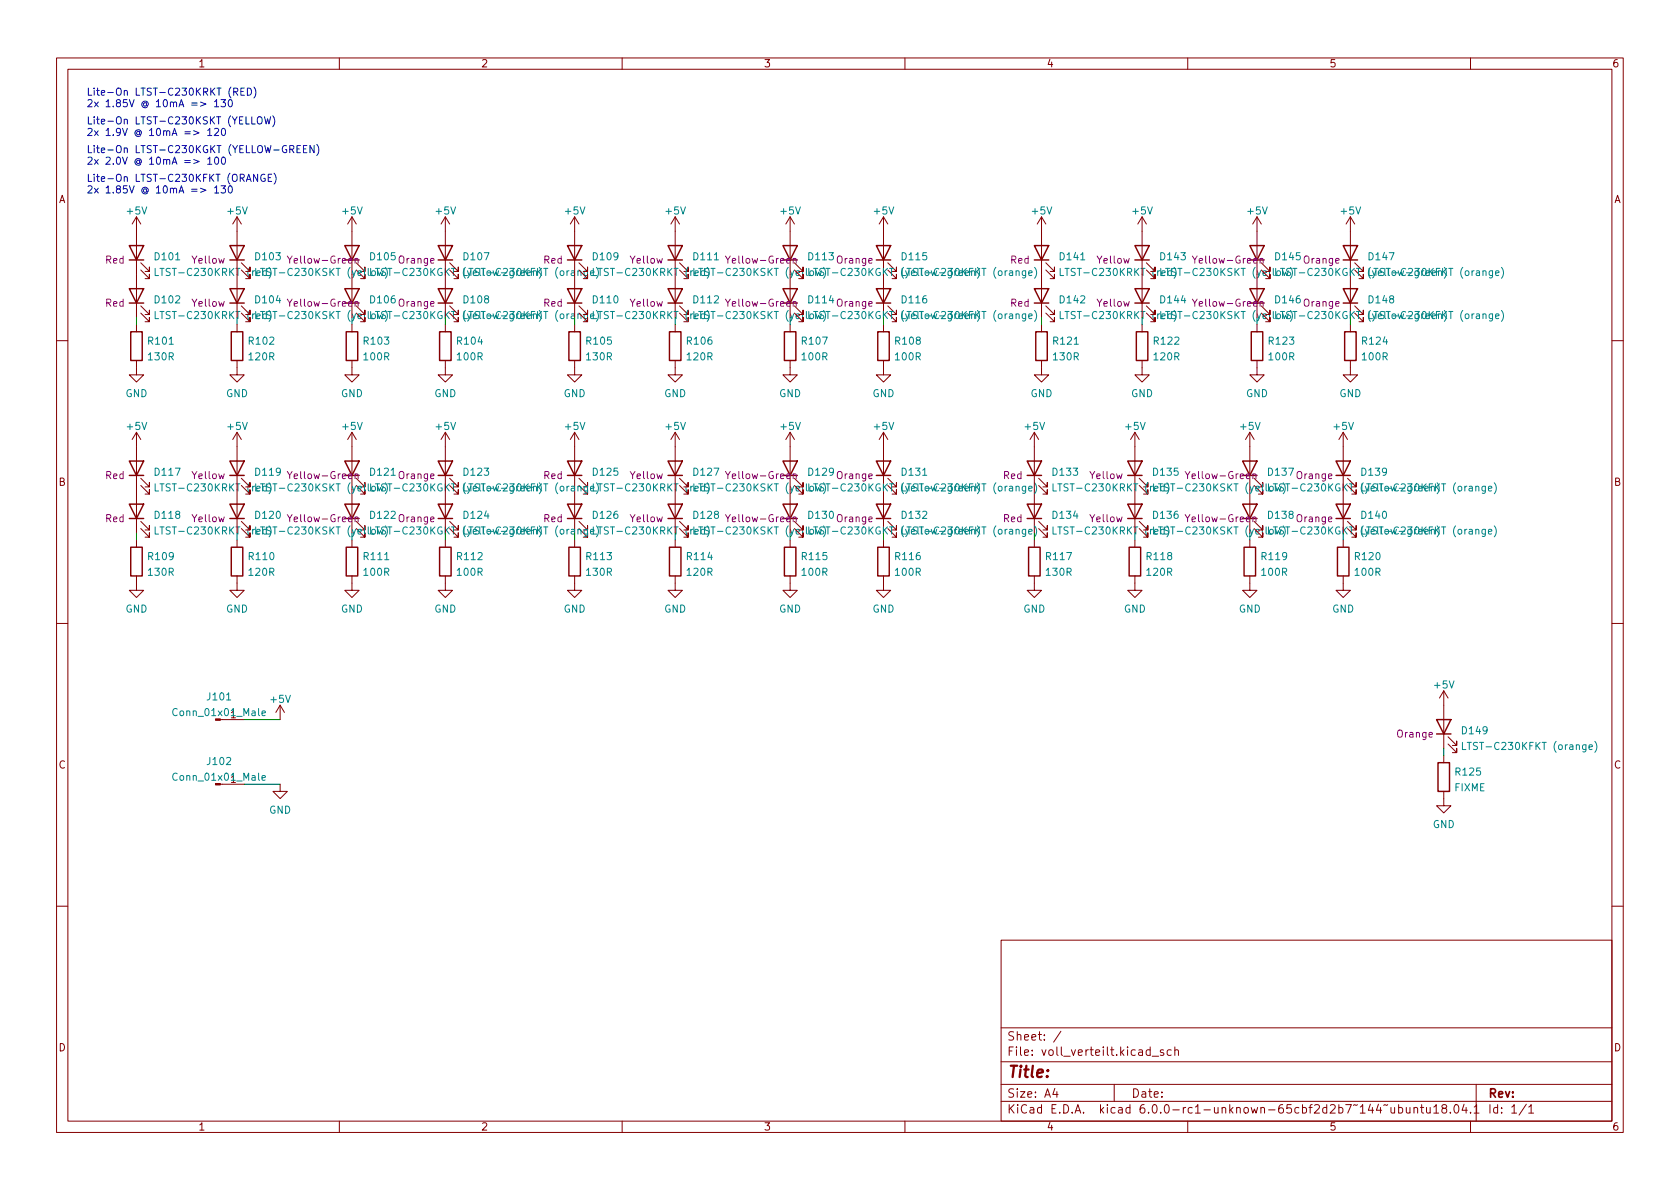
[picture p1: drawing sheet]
<svg xmlns="http://www.w3.org/2000/svg" width="297mm" height="210mm" viewBox="0 0 297 210" stroke-linecap="round" stroke-linejoin="round" font-family="sans-serif">
<g fill="none" stroke="#840000" stroke-width=".18">
<path d="M10 10.2h277v190.1h-277zM12 12.2h273v186.1h-273zM60 10.2v2M110 10.2v2M160 10.2v2M210 10.2v2M260 10.2v2M24.1 38.3v17.8M24.1 38.3l-.7 1.3M24.1 38.3l.8 1.3M41.9 38.3l-.8 1.3M41.9 38.3v17.8"/>
<path d="M41.9 38.3l.8 1.3M62.2 38.3v17.8M62.2 38.3l-.7 1.3M62.2 38.3l.8 1.3M78.7 38.3v17.8M78.7 38.3l-.7 1.3M78.7 38.3l.8 1.3M101.6 38.3v17.8M101.6 38.3l-.8 1.3M101.6 38.3l.8 1.3M119.4 38.3v17.8M119.4 38.3l-.8 1.3"/>
<path d="M119.4 38.3l.7 1.3M139.7 38.3v17.8M139.7 38.3l-.8 1.3M139.7 38.3l.8 1.3M156.2 38.3l-.8 1.3M156.2 38.3v17.8M156.2 38.3l.8 1.3M184.1 38.3v17.8M184.1 38.3l-.7 1.3M184.1 38.3l.8 1.3M201.9 38.3v17.8M201.9 38.3l-.7 1.3"/>
<path d="M201.9 38.3l.8 1.3M222.2 38.3l-.7 1.3M222.2 38.3v17.8M222.2 38.3l.8 1.3M238.8 38.3v17.8M238.8 38.3l-.8 1.3M238.8 38.3l.7 1.3M24.1 57.4v1.3M24.9 55.4l1.5 1.5v-.8v.8h-.7M24.9 54.1l1.5 1.5v-.7v.7h-.7M24.9 47.7l1.5 1.6v-.8v.8h-.7M24.9 46.5l1.5 1.5v-.8v.8h-.7"/>
<path d="M41.9 57.4v1.3M42.7 54.1l1.5 1.5v-.7v.7h-.8M42.7 46.5l1.5 1.5v-.8v.8h-.8M62.2 57.4v1.3M63 46.5l1.5 1.5v-.8v.8h-.7M63 54.1l1.5 1.5v-.7v.7h-.7M78.7 57.4v1.3M79.5 54.1l1.5 1.5v-.7v.7h-.7M79.5 46.5l1.5 1.5v-.8v.8h-.7M101.6 57.4v1.3M102.4 54.1l1.5 1.5v-.7v.7h-.8M102.4 46.5l1.5 1.5v-.8v.8h-.8"/>
<path d="M119.4 57.4v1.3M120.1 54.1l1.6 1.5v-.7v.7h-.8M120.1 46.5l1.6 1.5v-.8v.8h-.8M139.7 57.4v1.3M140.5 46.5l1.5 1.5v-.8v.8h-.8M140.5 54.1l1.5 1.5v-.7v.7h-.8M156.2 57.4v1.3M157 46.5l1.5 1.5v-.8v.8h-.8M157 54.1l1.5 1.5v-.7v.7h-.8M184.1 57.4v1.3M184.9 47.7l1.5 1.6v-.8v.8h-.7M184.9 46.5l1.5 1.5v-.8v.8h-.7"/>
<path d="M184.9 55.4l1.5 1.5v-.8v.8h-.7M184.9 54.1l1.5 1.5v-.7v.7h-.7M201.9 57.4v1.3M202.7 54.1l1.5 1.5v-.7v.7h-.7M202.7 46.5l1.5 1.5v-.8v.8h-.7M222.2 57.4v1.3M223 54.1l1.5 1.5v-.7v.7h-.7M223 46.5l1.5 1.5v-.8v.8h-.7M238.8 57.4v1.3M239.5 54.1l1.5 1.5v-.7v.7h-.7M239.5 46.5l1.5 1.5v-.8v.8h-.7M10 60.2h2"/>
<path d="M24.1 63.7v2.6h1.3l-1.3 1.3-1.2-1.3h1.2M24.1 76.4v17.8M24.1 76.4l-.7 1.3M24.1 76.4l.8 1.3M41.9 63.7v2.6h1.3l-1.3 1.3-1.3-1.3h1.3M41.9 76.4v17.8M41.9 76.4l-.8 1.3M41.9 76.4l.8 1.3M62.2 63.7v2.6h1.3l-1.3 1.3-1.2-1.3h1.2M62.2 76.4v17.8M62.2 76.4l-.7 1.3M62.2 76.4l.8 1.3"/>
<path d="M78.7 63.7v2.6h1.3l-1.3 1.3-1.2-1.3h1.2M78.7 76.4v17.8M78.7 76.4l-.7 1.3M78.7 76.4l.8 1.3M101.6 63.7v2.6h1.3l-1.3 1.3-1.3-1.3h1.3M101.6 76.4v17.8M101.6 76.4l-.8 1.3M101.6 76.4l.8 1.3M119.4 63.7v2.6h1.2l-1.2 1.3-1.3-1.3h1.3M119.4 76.4l-.8 1.3M119.4 76.4v17.8M119.4 76.4l.7 1.3"/>
<path d="M139.7 63.7v2.6h1.3l-1.3 1.3-1.3-1.3h1.3M139.7 76.4v17.8M139.7 76.4l-.8 1.3M139.7 76.4l.8 1.3M156.2 63.7v2.6h1.3l-1.3 1.3-1.3-1.3h1.3M156.2 76.4v17.8M156.2 76.4l-.8 1.3M156.2 76.4l.8 1.3M182.9 76.4v17.8M182.9 76.4l-.8 1.3M182.9 76.4l.7 1.3M184.1 63.7v2.6h1.3l-1.3 1.3-1.2-1.3h1.2"/>
<path d="M200.7 76.4v17.8M200.7 76.4l-.8 1.3M200.7 76.4l.7 1.3M201.9 63.7v2.6h1.3l-1.3 1.3-1.2-1.3h1.2M221 76.4v17.8M221 76.4l-.8 1.3M221 76.4l.7 1.3M222.2 63.7v2.6h1.3l-1.3 1.3-1.2-1.3h1.2M237.5 76.4v17.8M237.5 76.4l-.8 1.3M237.5 76.4l.8 1.3M238.8 63.7v2.6h1.2l-1.2 1.3-1.3-1.3h1.3"/>
<path d="M285 60.2h2M24.1 95.5v1.3M24.9 85.8l1.5 1.6v-.8v.8h-.7M24.9 84.6l1.5 1.5v-.8v.8h-.7M24.9 93.5l1.5 1.5v-.8v.8h-.7M24.9 92.2l1.5 1.5v-.7v.7h-.7M41.9 95.5v1.3M42.7 84.6l1.5 1.5v-.8v.8h-.8M42.7 92.2l1.5 1.5v-.7v.7h-.8M62.2 95.5v1.3M63 92.2l1.5 1.5v-.7v.7h-.7M63 84.6l1.5 1.5v-.8v.8h-.7"/>
<path d="M78.7 95.5v1.3M79.5 92.2l1.5 1.5v-.7v.7h-.7M79.5 84.6l1.5 1.5v-.8v.8h-.7M101.6 95.5v1.3M102.4 92.2l1.5 1.5v-.7v.7h-.8M102.4 84.6l1.5 1.5v-.8v.8h-.8M119.4 95.5v1.3M120.1 92.2l1.6 1.5v-.7v.7h-.8M120.1 84.6l1.6 1.5v-.8v.8h-.8M139.7 95.5v1.3M140.5 92.2l1.5 1.5v-.7v.7h-.8M140.5 84.6l1.5 1.5v-.8v.8h-.8"/>
<path d="M156.2 95.5v1.3M157 92.2l1.5 1.5v-.7v.7h-.8M157 84.6l1.5 1.5v-.8v.8h-.8M182.9 95.5v1.3M183.6 93.5l1.6 1.5v-.8v.8h-.8M183.6 92.2l1.6 1.5v-.7v.7h-.8M183.6 85.8l1.6 1.6v-.8v.8h-.8M183.6 84.6l1.6 1.5v-.8v.8h-.8M200.7 95.5v1.3M201.4 92.2l1.5 1.5v-.7v.7h-.7M201.4 84.6l1.5 1.5v-.8v.8h-.7M221 95.5v1.3"/>
<path d="M221.7 84.6l1.6 1.5v-.8v.8h-.8M221.7 92.2l1.6 1.5v-.7v.7h-.8M237.5 95.5v1.3M238.3 84.6l1.5 1.5v-.8v.8h-.8M238.3 92.2l1.5 1.5v-.7v.7h-.8M10 110.2h2M24.1 101.8v2.6h1.3l-1.3 1.3-1.2-1.3h1.2M41.9 101.8v2.6h1.3l-1.3 1.3-1.3-1.3h1.3M62.2 101.8v2.6h1.3l-1.3 1.3-1.2-1.3h1.2M78.7 101.8v2.6h1.3l-1.3 1.3-1.2-1.3h1.2M101.6 101.8v2.6h1.3l-1.3 1.3-1.3-1.3h1.3M119.4 101.8v2.6h1.2l-1.2 1.3-1.3-1.3h1.3"/>
<path d="M139.7 101.8v2.6h1.3l-1.3 1.3-1.3-1.3h1.3M156.2 101.8v2.6h1.3l-1.3 1.3-1.3-1.3h1.3M182.9 101.8v2.6h1.2l-1.2 1.3-1.3-1.3h1.3M200.7 101.8v2.6h1.2l-1.2 1.3-1.3-1.3h1.3M221 101.8v2.6h1.2l-1.2 1.3-1.3-1.3h1.3M237.5 101.8v2.6h1.3l-1.3 1.3-1.3-1.3h1.3M285 110.2h2M39.4 138.7h3.8M39.4 127.2h3.8M49.5 138.7v1.2h1.3l-1.3 1.3-1.2-1.3h1.2M49.5 124.7l-.7 1.3M49.5 124.7v2.5"/>
<path d="M49.5 124.7l.8 1.3M255.3 139.9v2.6h1.2l-1.2 1.3-1.3-1.3h1.3M255.3 122.2l-.8 1.2M255.3 122.2v10.1M255.3 133.6v1.3M255.3 122.2l.7 1.2M256 131.6l1.6 1.5v-.8v.8h-.8M256 130.3l1.6 1.5v-.7v.7h-.8M10 160.2h2M177 166.3h108v32h-108zM285 160.2h2M60 198.3v2"/>
<path d="M110 198.3v2M160 198.3v2M177 194.8h108M177 191.8h108M177 187.8h108M177 181.8h108M186.5 192.5l-.4 1h1M186.9 193v1M187.6 182.4l-1.3 1.9M197 191.8v3M203.7 186.8h1.2M205.7 185.7l-.3-.1-.3 .2 .1 .3 .5 .1v.4h-.6"/>
<path d="M207.1 185.7l-.5-.1-.2 .3v.4l.1 .3h.6M207.7 185.8l.2-.2 .4 .1 .1 .9M207.7 185.1v1.5M210 198.3v2M245.9 195.8l.1 1h.4l.2-.1M246.6 195.8v1M247.3 195.9l.4-.1 .3 .3v.4l-.1 .3h-.6M247.3 195.3v1.5M248.6 195.8l.1 1h.4l.2-.1M249.3 195.8v1M250 196l.2-.2 .4 .1v.9M250 195.8v1"/>
<path d="M251.1 195.8h.6M251.4 195.3v1.3l.3 .2M252.2 195.8l.1 1h.3l.3-.1M252.9 195.8v1M253.5 195.8l.4-.5v1.5M253.5 196.8h.9M255.2 196l-.3-.3 .1-.2 .2-.2 .5 .1 .1 .2-.1 .2-.6 .2-.2 .3 .1 .4 .2 .1h.5l.1-.3-.1-.4-.2-.1M256.4 196.7v.1M257.3 195.4l.1-.1a.82 .82 0 0 1 .6 .7 .82 .82 0 0 1-.3 .8h-.1a.81 .81 0 0 1-.6-.6 .81 .81 0 0 1 .3-.8zM258.9 195.3l-.4 1h.9M259.2 195.8v1M260 198.3v2"/>
<path d="M260 196.7v.1M260.6 195.8l.5-.5v1.5M260.6 196.8h.9M261 191.8v6.5M269.9 195.3l-1.3 1.9M270.3 195.8l.4-.5v1.5M270.3 196.8h.9"/>
</g>
<g fill="none" stroke="#840000" stroke-width=".25">
<path d="M22.9 51h2.5l-1.3 2.6zM22.9 43.4h2.5l-1.3 2.6zM22.9 53.6h2.5M22.9 46h2.5M23.1 58.7h2v5h-2zM40.6 51h2.6l-1.3 2.6zM40.6 43.4h2.6l-1.3 2.6zM40.6 53.6h2.6M40.6 46h2.6M40.9 58.7h2v5h-2zM61 43.4h2.5l-1.3 2.6zM61 51h2.5l-1.3 2.6z"/>
<path d="M61 53.6h2.5M61 46h2.5M61.2 58.7h2v5h-2zM77.5 51h2.5l-1.3 2.6zM77.5 43.4h2.5l-1.3 2.6zM77.5 53.6h2.5M77.5 46h2.5M77.7 58.7h2.1v5h-2.1zM100.3 51h2.6l-1.3 2.6zM100.3 43.4h2.6l-1.3 2.6zM100.3 53.6h2.6M100.3 46h2.6"/>
<path d="M100.6 58.7h2v5h-2zM118.1 51h2.5l-1.2 2.6zM118.1 43.4h2.5l-1.2 2.6zM118.1 53.6h2.5M118.1 46h2.5M118.4 58.7h2v5h-2zM138.4 43.4h2.6l-1.3 2.6zM138.4 51h2.6l-1.3 2.6zM138.4 53.6h2.6M138.4 46h2.6M138.7 58.7h2v5h-2zM154.9 43.4h2.6l-1.3 2.6z"/>
<path d="M154.9 51h2.6l-1.3 2.6zM154.9 53.6h2.6M154.9 46h2.6M155.2 58.7h2v5h-2zM182.9 43.4h2.5l-1.3 2.6zM182.9 51h2.5l-1.3 2.6zM182.9 53.6h2.5M182.9 46h2.5M183.1 58.7h2.1v5h-2.1zM200.7 51h2.5l-1.3 2.6zM200.7 43.4h2.5l-1.3 2.6zM200.7 53.6h2.5"/>
<path d="M200.7 46h2.5M200.9 58.7h2v5h-2zM221 51h2.5l-1.3 2.6zM221 43.4h2.5l-1.3 2.6zM221 53.6h2.5M221 46h2.5M221.2 58.7h2.1v5h-2.1zM237.5 51h2.5l-1.2 2.6zM237.5 43.4h2.5l-1.2 2.6zM237.5 53.6h2.5M237.5 46h2.5M237.7 58.7h2.1v5h-2.1z"/>
<path d="M22.9 81.5h2.5l-1.3 2.6zM22.9 89.1h2.5l-1.3 2.6zM22.9 84.1h2.5M22.9 91.7h2.5M23.1 96.8h2v5h-2zM40.6 81.5h2.6l-1.3 2.6zM40.6 89.1h2.6l-1.3 2.6zM40.6 84.1h2.6M40.6 91.7h2.6M40.9 96.8h2v5h-2zM61 89.1h2.5l-1.3 2.6zM61 81.5h2.5l-1.3 2.6z"/>
<path d="M61 84.1h2.5M61 91.7h2.5M61.2 96.8h2v5h-2zM77.5 89.1h2.5l-1.3 2.6zM77.5 81.5h2.5l-1.3 2.6zM77.5 84.1h2.5M77.5 91.7h2.5M77.7 96.8h2.1v5h-2.1zM100.3 89.1h2.6l-1.3 2.6zM100.3 81.5h2.6l-1.3 2.6zM100.3 84.1h2.6M100.3 91.7h2.6"/>
<path d="M100.6 96.8h2v5h-2zM118.1 89.1h2.5l-1.2 2.6zM118.1 81.5h2.5l-1.2 2.6zM118.1 84.1h2.5M118.1 91.7h2.5M118.4 96.8h2v5h-2zM138.4 89.1h2.6l-1.3 2.6zM138.4 81.5h2.6l-1.3 2.6zM138.4 84.1h2.6M138.4 91.7h2.6M138.7 96.8h2v5h-2zM154.9 89.1h2.6l-1.3 2.6z"/>
<path d="M154.9 81.5h2.6l-1.3 2.6zM154.9 84.1h2.6M154.9 91.7h2.6M155.2 96.8h2v5h-2zM181.6 89.1h2.5l-1.2 2.6zM181.6 81.5h2.5l-1.2 2.6zM181.6 84.1h2.5M181.6 91.7h2.5M181.9 96.8h2v5h-2zM199.4 89.1h2.5l-1.2 2.6zM199.4 81.5h2.5l-1.2 2.6zM199.4 84.1h2.5"/>
<path d="M199.4 91.7h2.5M199.6 96.8h2.1v5h-2.1zM219.7 81.5h2.5l-1.2 2.6zM219.7 89.1h2.5l-1.2 2.6zM219.7 84.1h2.5M219.7 91.7h2.5M220 96.8h2v5h-2zM236.2 81.5h2.6l-1.3 2.6zM236.2 89.1h2.6l-1.3 2.6zM236.2 84.1h2.6M236.2 91.7h2.6M236.5 96.8h2v5h-2z"/>
<path d="M254 127.2h2.5l-1.2 2.6zM254 129.8h2.5M254.3 134.9h2v5h-2z"/>
</g>
<g fill="none" stroke="#008484" stroke-width=".18">
<path d="M27.4 55.1v1.2h.6M27.4 47.5v1.2h.6M104.4 55.9l.6-.1v-.2l-.4-.1-.2 .2 .1 .6h.5M104.4 48.3l.6-.1v-.3h-.4l-.2 .2 .1 .6h.5M104.9 55.1v1.2h.6M104.9 47.5v1.2h.6M181.9 48.3l.6-.1-.1-.3h-.3l-.2 .2v.6h.5M181.9 55.9l.6-.1-.1-.2-.3-.1-.2 .2v.6h.5M182.9 47.3a1.46 1.46 0 0 1 0 1.9M182.9 54.9a1.46 1.46 0 0 1 0 1.9M187.5 47.5v1.2h.6M187.5 55.1v1.2h.6"/>
<path d="M264.4 55.9l.6-.1v-.2l-.4-.1-.2 .2 .1 .6h.5M264.4 48.3l.6-.1v-.3h-.4l-.2 .2 .1 .6h.5M265.5 54.9a1.46 1.46 0 0 1 0 1.9M265.5 47.3a1.46 1.46 0 0 1 0 1.9M27.4 85.6v1.2h.6M27.4 93.2v1.2h.6M104.4 94l.6-.1v-.2l-.4-.1-.2 .2 .1 .6h.5M104.4 86.4l.6-.1v-.3h-.4l-.2 .2 .1 .6h.5M104.9 93.2v1.2h.6M104.9 85.6v1.2h.6M181.9 94l.6-.1-.1-.2-.3-.1-.2 .2v.6h.5M181.9 86.4l.6-.1-.1-.3h-.3l-.2 .2v.6h.5"/>
<path d="M182.9 93a1.46 1.46 0 0 1 0 1.9M182.9 85.4a1.46 1.46 0 0 1 0 1.9M186.2 93.2v1.2h.6M186.2 85.6v1.2h.6M263.2 86.4l.6-.1-.1-.3h-.4l-.1 .2v.6h.5M263.2 94l.6-.1-.1-.2-.4-.1-.1 .2v.6h.5M264.2 85.4a1.46 1.46 0 0 1 0 1.9M264.2 93a1.46 1.46 0 0 1 0 1.9M46.3 137.6l.6-.2v-.2l-.4-.1-.2 .2 .1 .6h.5M46.3 126.1l.6-.1v-.2l-.4-.1-.2 .2 .1 .6h.5M258.6 131.3v1.2h.6M280.9 132.1l.7-.1-.1-.2-.4-.1-.2 .2 .1 .6h.5"/>
<path d="M282 131.1a1.46 1.46 0 0 1 0 1.9"/>
</g>
<g fill="none" stroke="#840084" stroke-width=".18">
<path d="M50.8 45.3l.4 .6 .4-.6M50.8 52.9l.4 .7 .4-.7M62.8 45.8l.2-.1 .3 .1v.7M62.8 53.4l.2-.1 .3 .1v.8M62.8 45.7v.8M62.8 53.3v.9M128.3 45.3l.4 .6 .4-.6M128.3 52.9l.4 .7 .4-.7M140.2 45.8l.2-.1 .3 .1 .1 .7M140.2 53.4l.2-.1 .3 .1 .1 .8M140.2 45.7v.8M140.2 53.3v.9"/>
<path d="M210.8 52.9l.4 .7 .5-.7M210.8 45.3l.4 .6 .5-.6M222.8 53.4l.2-.1 .3 .1v.8M222.8 45.8l.2-.1 .3 .1v.7M222.8 45.7v.8M222.8 53.3v.9M50.8 91l.4 .7 .4-.7M50.8 83.4l.4 .6 .4-.6M62.8 91.5l.2-.1 .3 .1v.8M62.8 83.9l.2-.1 .3 .1v.7M62.8 83.8v.8M62.8 91.4v.9"/>
<path d="M128.3 91l.4 .7 .4-.7M128.3 83.4l.4 .6 .4-.6M140.2 91.5l.2-.1 .3 .1 .1 .8M140.2 83.9l.2-.1 .3 .1 .1 .7M140.2 83.8v.8M140.2 91.4v.9M209.5 83.4l.5 .6 .4-.6M209.5 91l.5 .7 .4-.7M221.5 83.9l.2-.1 .3 .1 .1 .7M221.5 91.5l.2-.1 .3 .1 .1 .8M221.5 83.8v.8M221.5 91.4v.9"/>
</g>
<g fill="none" stroke="#0000c2" stroke-width=".18">
<path d="M35.5 18l.9 .4-.9 .4M37.9 18l.4-.4v1.3M37.9 18.9h.8M39.1 17.6h.8l-.5 .5 .4 .1v.6l-.2 .1-.5-.1M40.5 17.7l.2-.1a.68 .68 0 0 1 .4 .7 .68 .68 0 0 1-.4 .6l-.2-.1-.1-.4zM41.3 16.2h.6l.1-.2v-.3l-.7-.1v1.2M41.6 16.2l.4 .6M42.6 16.2h.4M43.2 15.6h-.6v1.2h.6M43.7 15.6a.64 .64 0 0 1 .8 .6 .64 .64 0 0 1-.8 .6zM44.9 15.4a1.46 1.46 0 0 1 0 1.9M34.2 28.2l1 .4-1 .3"/>
<path d="M34.2 23.1l1 .4-1 .3M35.5 33.3l.9 .3-.9 .4M36.7 28.1l.4-.3v1.2M36.7 23.1l.4-.4v1.3M36.7 29h.8M36.7 24h.8M37.9 22.8l.5-.1 .3 .4-.8 .9h.8M37.9 33.2l.4-.3v1.2M37.9 34.1h.8M38.1 27.9l.1-.1a.68 .68 0 0 1 .5 .6 .68 .68 0 0 1-.5 .6l-.1-.1-.2-.3zM39.1 32.9h.8l-.5 .4 .4 .2v.5l-.2 .1-.5-.1M39.3 27.9l.1-.1a.68 .68 0 0 1 .5 .6 .68 .68 0 0 1-.5 .6l-.1-.1-.2-.3z"/>
<path d="M39.3 22.8l.1-.1a.68 .68 0 0 1 .5 .6 .68 .68 0 0 1-.5 .7l-.1-.2-.2-.3zM40.5 33l.2-.1a.68 .68 0 0 1 .4 .6 .68 .68 0 0 1-.4 .6l-.2-.1-.1-.4zM44.5 20.7v1.2h.6M45.6 20.8l.2-.1a.43 .43 0 0 1 .5 .4v.4a.42 .42 0 0 1-.4 .4 .42 .42 0 0 1-.4-.4zM45.6 30.8v1.3l-.8-1.3v1.3M46.8 20.7l.3 1.2 .2-.9 .3 .9 .3-1.2M46.8 30.9a.59 .59 0 0 0-.7 .5 .59 .59 0 0 0 .7 .6l.1-.5h-.3M47.4 31.4h.5M48 30.8h-.6v1.3h.6M48.2 20.5a1.46 1.46 0 0 1 0 1.9M48.5 30.6a1.46 1.46 0 0 1 0 2M51.2 26.4l.6-.1 .2-.1-.1-.3-.7-.2v1.3"/>
<path d="M51.5 26.4l.5 .6M52.5 26.3h.4M53.1 25.7h-.6v1.3h.6M53.7 26.3h.4M54.3 25.7h-.6v1.3h.6M55.5 25.7v1.3l-.7-1.3v1.3M56 25.6a1.46 1.46 0 0 1 0 1.9"/>
</g>
<path d="M24.1 56.1v1.3M184.1 56.1v1.3M24.1 94.2v1.3M182.9 94.2v1.3M43.2 127.2h6.3M43.2 138.7h6.3M255.3 132.3v1.3" fill="none" stroke="#008400" stroke-width=".18"/>
<text font-size="2.8" fill="#840000" x="178" y="190.6">Title:</text>
<g font-size="2.1" fill="#840000">
<text x="178" y="184">Sheet: /</text>
<text x="178" y="186.7">File: voll_verteilt.kicad_sch</text>
<text x="178" y="196.9">KiCad E.D.A. kicad 6.0.0-rc1-unknown-65cbf2d2b7~144~ubuntu18.04.1</text>
<text x="178" y="194.1">Size: A4</text>
<text x="200" y="194.1">Date:</text>
<text x="263" y="194.1">Rev:</text>
<text x="263" y="196.9">Id: 1/1</text>
</g>
<g font-size="1.8" fill="#840000">
<text x="35" y="11.9">1</text>
<text x="85" y="11.9">2</text>
<text x="135" y="11.9">3</text>
<text x="185" y="11.9">4</text>
<text x="235" y="11.9">5</text>
<text x="285" y="11.9">6</text>
<text x="10.3" y="35.9">A</text>
<text x="285.3" y="35.9">A</text>
<text x="83.2" y="48.8">LTST-C230KFKT (orange)</text>
<text x="10.3" y="85.9">B</text>
<text x="285.3" y="85.9">B</text>
<text x="10.3" y="135.9">C</text>
<text x="285.3" y="135.9">C</text>
<text x="10.3" y="185.9">D</text>
<text x="285.3" y="185.9">D</text>
<text x="35" y="199.9">1</text>
<text x="85" y="199.9">2</text>
<text x="135" y="199.9">3</text>
<text x="185" y="199.9">4</text>
<text x="235" y="199.9">5</text>
<text x="285" y="199.9">6</text>
</g>
<g font-size="1.8" fill="#0000c2">
<text x="15.2" y="16.9">Lite-On LTST-C230KRKT (RED)</text>
<text x="15.2" y="22">Lite-On LTST-C230KSKT (YELLOW)</text>
<text x="15.2" y="18.9">2x 1.85V @ 10mA =&gt; 130</text>
<text x="15.2" y="27.1">Lite-On LTST-C230KGKT (YELLOW-GREEN)</text>
<text x="15.2" y="29.1">2x 2.0V @ 10mA =&gt; 100</text>
<text x="15.2" y="24">2x 1.9V @ 10mA =&gt; 120</text>
<text x="15.2" y="32.1">Lite-On LTST-C230KFKT (ORANGE)</text>
<text x="15.2" y="34.2">2x 1.85V @ 10mA =&gt; 130</text>
</g>
<g font-size="1.8" fill="#008484">
<text x="22.5" y="37.9">+5V</text>
<text x="40.3" y="37.9">+5V</text>
<text x="60.6" y="37.9">+5V</text>
<text x="77.1" y="37.9">+5V</text>
<text x="100" y="37.9">+5V</text>
<text x="117.8" y="37.9">+5V</text>
<text x="138.1" y="37.9">+5V</text>
<text x="154.6" y="37.9">+5V</text>
<text x="182.6" y="37.9">+5V</text>
<text x="200.3" y="37.9">+5V</text>
<text x="220.7" y="37.9">+5V</text>
<text x="237.2" y="37.9">+5V</text>
<text x="27.5" y="46">D101</text>
<text x="45.2" y="46">D103</text>
<text x="65.6" y="46">D105</text>
<text x="82.1" y="46">D107</text>
<text x="104.9" y="46">D109</text>
<text x="122.7" y="46">D111</text>
<text x="143" y="46">D113</text>
<text x="159.5" y="46">D115</text>
<text x="187.5" y="46">D141</text>
<text x="205.3" y="46">D143</text>
<text x="225.6" y="46">D145</text>
<text x="242.1" y="46">D147</text>
<text x="27.5" y="53.6">D102</text>
<text x="28.4" y="48.8">LTST-C230KRKT (red)LTST-C230KSKT (yellow) LTST-C230KGKT (yellow-green)</text>
<text x="45.2" y="53.6">D104</text>
<text x="65.6" y="53.6">D106</text>
<text x="82.1" y="53.6">D108</text>
<text x="104.9" y="53.6">D110</text>
<text x="105.9" y="48.8">LTST-C230KRKT (red)LTST-C230KSKT (yellow) LTST-C230KGKT (yellow-green)</text>
<text x="122.7" y="53.6">D112</text>
<text x="143" y="53.6">D114</text>
<text x="159.5" y="53.6">D116</text>
<text x="160.6" y="48.8">LTST-C230KFKT (orange)</text>
<text x="187.5" y="53.6">D142</text>
<text x="188.4" y="48.8">LTST-C230KRKT (red)LTST-C230KSKT (yellow) LTST-C230KGKT (yellow-green)</text>
<text x="205.3" y="53.6">D144</text>
<text x="225.6" y="53.6">D146</text>
<text x="242.1" y="53.6">D148</text>
<text x="243.2" y="48.8">LTST-C230KFKT (orange)</text>
<text x="160.6" y="56.4">LTST-C230KFKT (orange)</text>
<text x="243.2" y="56.4">LTST-C230KFKT (orange)</text>
<text x="26.3" y="60.9">R101</text>
<text x="26.3" y="63.7">130R</text>
<text x="44.1" y="60.9">R102</text>
<text x="44.1" y="63.7">120R</text>
<text x="64.4" y="60.9">R103</text>
<text x="64.4" y="63.7">100R</text>
<text x="80.9" y="60.9">R104</text>
<text x="80.9" y="63.7">100R</text>
<text x="103.8" y="60.9">R105</text>
<text x="103.8" y="63.7">130R</text>
<text x="121.6" y="60.9">R106</text>
<text x="121.6" y="63.7">120R</text>
<text x="141.9" y="60.9">R107</text>
<text x="141.9" y="63.7">100R</text>
<text x="158.4" y="60.9">R108</text>
<text x="158.4" y="63.7">100R</text>
<text x="186.3" y="60.9">R121</text>
<text x="186.3" y="63.7">130R</text>
<text x="204.1" y="60.9">R122</text>
<text x="204.1" y="63.7">120R</text>
<text x="224.4" y="60.9">R123</text>
<text x="224.4" y="63.7">100R</text>
<text x="241" y="60.9">R124</text>
<text x="241" y="63.7">100R</text>
<text x="22.2" y="70.2">GND</text>
<text x="39.9" y="70.2">GND</text>
<text x="60.3" y="70.2">GND</text>
<text x="76.8" y="70.2">GND</text>
<text x="99.6" y="70.2">GND</text>
<text x="117.4" y="70.2">GND</text>
<text x="137.7" y="70.2">GND</text>
<text x="154.2" y="70.2">GND</text>
<text x="182.2" y="70.2">GND</text>
<text x="200" y="70.2">GND</text>
<text x="220.3" y="70.2">GND</text>
<text x="236.8" y="70.2">GND</text>
<text x="22.5" y="76">+5V</text>
<text x="40.3" y="76">+5V</text>
<text x="60.6" y="76">+5V</text>
<text x="77.1" y="76">+5V</text>
<text x="100" y="76">+5V</text>
<text x="117.8" y="76">+5V</text>
<text x="138.1" y="76">+5V</text>
<text x="154.6" y="76">+5V</text>
<text x="181.3" y="76">+5V</text>
<text x="199.1" y="76">+5V</text>
<text x="219.4" y="76">+5V</text>
<text x="235.9" y="76">+5V</text>
<text x="27.5" y="84.1">D117</text>
<text x="28.4" y="86.9">LTST-C230KRKT (red)LTST-C230KSKT (yellow) LTST-C230KGKT (yellow-green)</text>
<text x="45.2" y="84.1">D119</text>
<text x="65.6" y="84.1">D121</text>
<text x="82.1" y="84.1">D123</text>
<text x="83.2" y="86.9">LTST-C230KFKT (orange)</text>
<text x="104.9" y="84.1">D125</text>
<text x="105.9" y="86.9">LTST-C230KRKT (red)LTST-C230KSKT (yellow) LTST-C230KGKT (yellow-green)</text>
<text x="122.7" y="84.1">D127</text>
<text x="143" y="84.1">D129</text>
<text x="159.5" y="84.1">D131</text>
<text x="160.6" y="86.9">LTST-C230KFKT (orange)</text>
<text x="186.2" y="84.1">D133</text>
<text x="187.1" y="86.9">LTST-C230KRKT (red)LTST-C230KSKT (yellow) LTST-C230KGKT (yellow-green)</text>
<text x="204" y="84.1">D135</text>
<text x="224.3" y="84.1">D137</text>
<text x="240.8" y="84.1">D139</text>
<text x="241.9" y="86.9">LTST-C230KFKT (orange)</text>
<text x="27.5" y="91.7">D118</text>
<text x="45.2" y="91.7">D120</text>
<text x="65.6" y="91.7">D122</text>
<text x="82.1" y="91.7">D124</text>
<text x="104.9" y="91.7">D126</text>
<text x="122.7" y="91.7">D128</text>
<text x="143" y="91.7">D130</text>
<text x="159.5" y="91.7">D132</text>
<text x="160.6" y="94.5">LTST-C230KFKT (orange)</text>
<text x="186.2" y="91.7">D134</text>
<text x="204" y="91.7">D136</text>
<text x="224.3" y="91.7">D138</text>
<text x="240.8" y="91.7">D140</text>
<text x="241.9" y="94.5">LTST-C230KFKT (orange)</text>
<text x="26.3" y="99">R109</text>
<text x="26.3" y="101.8">130R</text>
<text x="44.1" y="99">R110</text>
<text x="44.1" y="101.8">120R</text>
<text x="64.4" y="99">R111</text>
<text x="64.4" y="101.8">100R</text>
<text x="80.9" y="99">R112</text>
<text x="80.9" y="101.8">100R</text>
<text x="103.8" y="99">R113</text>
<text x="103.8" y="101.8">130R</text>
<text x="121.6" y="99">R114</text>
<text x="121.6" y="101.8">120R</text>
<text x="141.9" y="99">R115</text>
<text x="141.9" y="101.8">100R</text>
<text x="158.4" y="99">R116</text>
<text x="158.4" y="101.8">100R</text>
<text x="185.1" y="99">R117</text>
<text x="185.1" y="101.8">130R</text>
<text x="202.9" y="99">R118</text>
<text x="202.9" y="101.8">120R</text>
<text x="223.2" y="99">R119</text>
<text x="223.2" y="101.8">100R</text>
<text x="239.7" y="99">R120</text>
<text x="239.7" y="101.8">100R</text>
<text x="22.2" y="108.3">GND</text>
<text x="39.9" y="108.3">GND</text>
<text x="60.3" y="108.3">GND</text>
<text x="76.8" y="108.3">GND</text>
<text x="99.6" y="108.3">GND</text>
<text x="117.4" y="108.3">GND</text>
<text x="137.7" y="108.3">GND</text>
<text x="154.2" y="108.3">GND</text>
<text x="180.9" y="108.3">GND</text>
<text x="198.7" y="108.3">GND</text>
<text x="219" y="108.3">GND</text>
<text x="235.5" y="108.3">GND</text>
<text x="36.8" y="123.8">J101</text>
<text x="47.9" y="124.3">+5V</text>
<text x="253.7" y="121.7">+5V</text>
<text x="31.1" y="126.6">Conn_01x01_Male</text>
<text x="40.8" y="127">1</text>
<text x="258.6" y="129.8">D149</text>
<text x="36.8" y="135.3">J102</text>
<text x="257.5" y="137.1">R125</text>
<text x="259.7" y="132.6">LTST-C230KFKT (orange)</text>
<text x="31.1" y="138">Conn_01x01_Male</text>
<text x="40.8" y="138.4">1</text>
<text x="47.6" y="143.9">GND</text>
<text x="257.2" y="139.9">FIXME</text>
<text x="253.3" y="146.4">GND</text>
</g>
<g font-size="1.8" fill="#840084">
<text x="18.6" y="46.6">Red</text>
<text x="34" y="46.6">Yellow</text>
<text x="51.5" y="46.6">Yellow-Green</text>
<text x="70.6" y="46.6">Orange</text>
<text x="96.1" y="46.6">Red</text>
<text x="111.5" y="46.6">Yellow</text>
<text x="129" y="46.6">Yellow-Green</text>
<text x="148" y="46.6">Orange</text>
<text x="178.7" y="46.6">Red</text>
<text x="194" y="46.6">Yellow</text>
<text x="211.5" y="46.6">Yellow-Green</text>
<text x="230.6" y="46.6">Orange</text>
<text x="18.6" y="54.2">Red</text>
<text x="34" y="54.2">Yellow</text>
<text x="51.5" y="54.2">Yellow-Green</text>
<text x="70.6" y="54.2">Orange</text>
<text x="96.1" y="54.2">Red</text>
<text x="111.5" y="54.2">Yellow</text>
<text x="129" y="54.2">Yellow-Green</text>
<text x="148" y="54.2">Orange</text>
<text x="178.7" y="54.2">Red</text>
<text x="194" y="54.2">Yellow</text>
<text x="211.5" y="54.2">Yellow-Green</text>
<text x="230.6" y="54.2">Orange</text>
<text x="18.6" y="84.7">Red</text>
<text x="34" y="84.7">Yellow</text>
<text x="51.5" y="84.7">Yellow-Green</text>
<text x="70.6" y="84.7">Orange</text>
<text x="96.1" y="84.7">Red</text>
<text x="111.5" y="84.7">Yellow</text>
<text x="129" y="84.7">Yellow-Green</text>
<text x="148" y="84.7">Orange</text>
<text x="177.4" y="84.7">Red</text>
<text x="192.8" y="84.7">Yellow</text>
<text x="210.2" y="84.7">Yellow-Green</text>
<text x="229.3" y="84.7">Orange</text>
<text x="18.6" y="92.3">Red</text>
<text x="34" y="92.3">Yellow</text>
<text x="51.5" y="92.3">Yellow-Green</text>
<text x="70.6" y="92.3">Orange</text>
<text x="96.1" y="92.3">Red</text>
<text x="111.5" y="92.3">Yellow</text>
<text x="129" y="92.3">Yellow-Green</text>
<text x="148" y="92.3">Orange</text>
<text x="177.4" y="92.3">Red</text>
<text x="192.8" y="92.3">Yellow</text>
<text x="210.2" y="92.3">Yellow-Green</text>
<text x="229.3" y="92.3">Orange</text>
<text x="247.1" y="130.4">Orange</text>
</g>
<g font-size="1.8" fill="#008400">
<text x="28.4" y="56.4">LTST-C230KRKT (red)LTST-C230KSKT (yellow) LTST-C230KGKT (yellow-green)</text>
<text x="83.2" y="56.4">LTST-C230KFKT (orange)</text>
<text x="105.9" y="56.4">LTST-C230KRKT (red)LTST-C230KSKT (yellow) LTST-C230KGKT (yellow-green)</text>
<text x="188.4" y="56.4">LTST-C230KRKT (red)LTST-C230KSKT (yellow) LTST-C230KGKT (yellow-green)</text>
<text x="28.4" y="94.5">LTST-C230KRKT (red)LTST-C230KSKT (yellow) LTST-C230KGKT (yellow-green)</text>
<text x="83.2" y="94.5">LTST-C230KFKT (orange)</text>
<text x="105.9" y="94.5">LTST-C230KRKT (red)LTST-C230KSKT (yellow) LTST-C230KGKT (yellow-green)</text>
<text x="187.1" y="94.5">LTST-C230KRKT (red)LTST-C230KSKT (yellow) LTST-C230KGKT (yellow-green)</text>
</g>
</svg>
